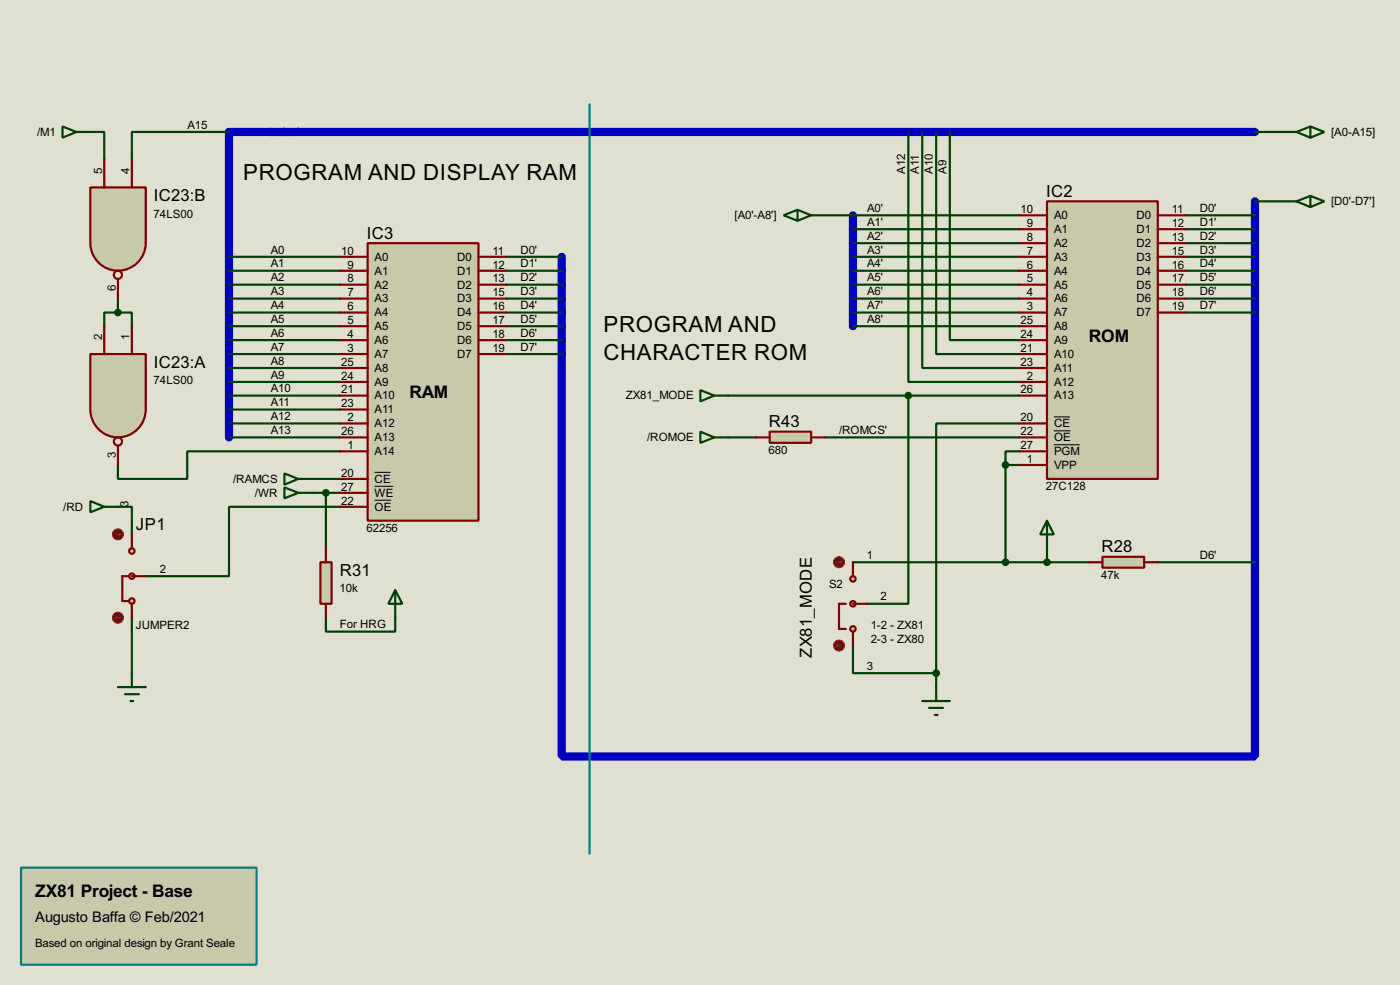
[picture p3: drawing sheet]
<svg xmlns="http://www.w3.org/2000/svg" width="256mm" height="180mm" viewBox="0 0 256 180" stroke-linecap="round" stroke-linejoin="round" font-family="sans-serif">
<path d="M0 0h256.5v180.3h-256.5z" fill="#e0e0d0"/>
<path d="M156.3 39.4v20.3M229.9 36.9v101.6h-127v-91.5M229.9 24.2h-187.9v55.9" fill="none" stroke="#0000c0" stroke-width="1.5"/>
<g fill="none" stroke="#004000" stroke-width=".4">
<path d="M16.6 24.2h2.5v5.1M42 24.2h-17.8v5.1M148.6 39.4h38.1M166.4 24.2v45.7h20.3M169 24.2v43.2h17.7M171.5 24.2v40.6h15.2M174 24.2v38.1h12.7M217.2 39.4h12.7M229.9 36.9h7.6M229.9 24.2h7.6M21.6 57.2h2.6v2.5M21.6 57.2h-2.5v2.5"/>
<path d="M21.6 54.7v2.5M42 47h20.3M42 49.6h20.3M42 52.1h20.3M42 54.7h20.3M42 57.2h20.3M42 59.7h20.3M92.8 47h10.1M92.8 49.6h10.1M92.8 52.1h10.1M92.8 54.7h10.1M92.8 57.2h10.1"/>
<path d="M92.8 59.7h10.1M156.3 47h30.4M156.3 49.6h30.4M156.3 52.1h30.4M156.3 54.7h30.4M156.3 57.2h30.4M156.3 59.7h30.4M156.3 44.5h30.4M156.3 42h30.4M217.2 47h12.7M217.2 49.6h12.7M217.2 52.1h12.7"/>
<path d="M217.2 54.7h12.7M217.2 57.2h12.7M217.2 44.5h12.7M217.2 42h12.7M42 62.3h20.3M42 64.8h20.3M42 67.4h20.3M42 69.9h20.3M42 72.4h20.3M42 75h20.3M42 77.5h20.3M92.8 62.3h10.1"/>
<path d="M92.8 64.8h10.1M133.4 72.4h53.3M166.4 72.4v38.1h-7.6M186.7 77.5h-15.2v45.7M21.6 92.8h2.6v5M42 80.1h20.3M57.2 87.7h5.1M57.2 90.2h5.1M59.7 90.2v10.2M62.3 92.8h-20.3v12.7h-15.3M62.3 82.6h-28v5.1h-12.7v-2.6M133.4 80.1h5.1"/>
<path d="M151.2 80.1h35.5M184.2 85.1h2.5M184.2 85.1v17.8M186.7 82.6h-2.5v2.5M24.2 113.1v10.1M59.7 113.1v2.5h12.7v-2.5M156.3 118.2v5h15.2M156.3 102.9h43.1M191.8 100.4v2.5M212.1 102.9h17.8M171.5 123.2v2.6"/>
</g>
<path d="M67.4 44.5h20.3v50.8h-20.3z" fill="#c8c8aa" stroke="#800000" stroke-width=".4"/>
<g fill="none" stroke="#800000" stroke-width=".4">
<path d="M62.3 47h5.1M62.3 49.6h5.1M62.3 52.1h5.1M62.3 54.7h5.1M62.3 57.2h5.1M62.3 59.7h5.1M87.7 47h5.1M87.7 49.6h5.1M87.7 52.1h5.1M87.7 54.7h5.1M87.7 57.2h5.1M87.7 59.7h5.1"/>
<path d="M62.3 62.3h5.1M62.3 64.8h5.1M62.3 67.4h5.1M62.3 69.9h5.1M62.3 72.4h5.1M62.3 75h5.1M62.3 77.5h5.1M87.7 62.3h5.1M87.7 64.8h5.1M62.3 87.7h5.1M62.3 90.2h5.1M62.3 92.8h5.1"/>
<path d="M62.3 80.1h5.1M62.3 82.6h5.1M23.7 105.5h-1.3v4.5h1.3"/>
</g>
<path d="M68.6 86.5h3M68.6 89h3.5M68.6 91.6h3.1" fill="none" stroke="#000" stroke-width=".18"/>
<g fill="#c8c8aa" stroke="#800000" stroke-width=".4">
<circle cx="24.1" cy="110" r=".5"/>
<circle cx="24.1" cy="100.9" r=".5"/>
<circle cx="24.1" cy="105.5" r=".5"/>
</g>
<path d="M24.2 97.8v2.6M24.2 110.5v2.6M24.2 105.5h2.5" fill="none" stroke="#800000" stroke-width=".4"/>
<circle cx="21.6" cy="113.1" r="1" fill="#400000" stroke="#f00" stroke-width=".2"/>
<path d="M21.1 113.1l.3 .2M21.1 113.1h1.1M21.4 112.8l-.3 .3" fill="none" stroke="#f00" stroke-width=".2"/>
<circle cx="21.6" cy="97.8" r="1" fill="#400000" stroke="#f00" stroke-width=".2"/>
<path d="M21.1 97.8h1.1M21.9 97.6l.3 .2M22.2 97.8l-.3 .3" fill="none" stroke="#f00" stroke-width=".2"/>
<path d="M52.1 86.7l2.6 1-2.6 1zM52.1 89.2l2.6 1-2.6 1zM54.7 87.7h2.5M54.7 90.2h2.5" fill="none" stroke="#004000" stroke-width=".4"/>
<path d="M58.7 102.9h2.1v7.6h-2.1z" fill="#c8c8aa" stroke="#800000" stroke-width=".4"/>
<path d="M59.7 100.4v2.5M59.7 110.5v2.6" fill="none" stroke="#800000" stroke-width=".4"/>
<circle cx="59.7" cy="90.2" r=".5" fill="#004000" stroke="#004000" stroke-width=".4"/>
<path d="M16.6 91.7l2.5 1.1-2.5 1zM19.1 92.8h2.5M72.4 108l1.3 2.5h-2.5zM72.4 108v5.1" fill="none" stroke="#004000" stroke-width=".4"/>
<path d="M16.6 64.8h10.1v10.2a5.1 5.1 0 0 1-5.1 5.1 5.1 5.1 0 0 1-5-5.1z" fill-rule="evenodd" fill="#c8c8aa" stroke="#800000" stroke-width=".4"/>
<g fill="none" stroke="#800000" stroke-width=".4">
<path d="M19.1 59.7v5.1M24.2 59.7v5.1M21.6 81.6v3.5"/>
<circle cx="21.6" cy="80.8" r=".75"/>
</g>
<path d="M16.6 34.3h10.1v10.2a5.1 5.1 0 0 1-5.1 5.1 5.1 5.1 0 0 1-5-5.1z" fill-rule="evenodd" fill="#c8c8aa" stroke="#800000" stroke-width=".4"/>
<g fill="none" stroke="#800000" stroke-width=".4">
<path d="M19.1 29.3v5M24.2 29.3v5M21.6 51.1v3.6"/>
<circle cx="21.6" cy="50.3" r=".75"/>
</g>
<circle cx="21.6" cy="57.2" r=".5" fill="#004000" stroke="#004000" stroke-width=".4"/>
<path d="M11.5 23.2l2.5 1-2.5 1zM14 24.2h2.6M21.6 125.8h5.1M22.9 127.1h2.6M23.9 128.3h.5M24.2 123.2v2.6" fill="none" stroke="#004000" stroke-width=".4"/>
<path d="M191.8 36.9h20.3v50.8h-20.3z" fill="#c8c8aa" stroke="#800000" stroke-width=".4"/>
<g fill="none" stroke="#800000" stroke-width=".4">
<path d="M186.7 39.4h5.1M212.1 39.4h5.1M186.7 42h5.1M186.7 44.5h5.1M186.7 47h5.1M186.7 49.6h5.1M186.7 52.1h5.1M186.7 54.7h5.1M186.7 57.2h5.1M186.7 59.7h5.1M212.1 42h5.1M212.1 44.5h5.1"/>
<path d="M212.1 47h5.1M212.1 49.6h5.1M212.1 52.1h5.1M212.1 54.7h5.1M212.1 57.2h5.1M186.7 62.3h5.1M186.7 64.8h5.1M186.7 67.4h5.1M186.7 69.9h5.1M186.7 72.4h5.1M186.7 77.5h5.1M186.7 80.1h5.1"/>
<path d="M186.7 82.6h5.1M186.7 85.1h5.1"/>
</g>
<path d="M193.1 76.3h2.9M193.1 78.9h3M193.1 81.4h4.7" fill="none" stroke="#000" stroke-width=".18"/>
<path d="M191.8 95.3l1.3 2.5h-2.5zM191.8 95.3v5.1" fill="none" stroke="#004000" stroke-width=".4"/>
<circle cx="184.2" cy="85.1" r=".5" fill="#004000" stroke="#004000" stroke-width=".4"/>
<path d="M141 79h7.6v2.1h-7.6z" fill="#c8c8aa" stroke="#800000" stroke-width=".4"/>
<path d="M138.5 80.1h2.5M148.6 80.1h2.6M155 110.5h-1.3v4.6h1.3" fill="none" stroke="#800000" stroke-width=".4"/>
<g fill="#c8c8aa" stroke="#800000" stroke-width=".4">
<circle cx="156.2" cy="115.1" r=".5"/>
<circle cx="156.2" cy="106" r=".5"/>
<circle cx="156.2" cy="110.5" r=".5"/>
</g>
<path d="M156.3 102.9v2.6M156.3 115.6v2.6M156.3 110.5h2.5" fill="none" stroke="#800000" stroke-width=".4"/>
<circle cx="153.7" cy="118.2" r="1" fill="#400000" stroke="#f00" stroke-width=".2"/>
<path d="M153.2 118.2l.3 .2M153.2 118.2h1M153.5 117.9l-.3 .3" fill="none" stroke="#f00" stroke-width=".2"/>
<circle cx="153.7" cy="102.9" r="1" fill="#400000" stroke="#f00" stroke-width=".2"/>
<path d="M153.2 102.9h1M154 102.7l.2 .2M154.2 102.9l-.2 .3" fill="none" stroke="#f00" stroke-width=".2"/>
<path d="M169 128.3h5M170.2 129.6h2.6M171.3 130.9h.5M171.5 125.8v2.5" fill="none" stroke="#004000" stroke-width=".4"/>
<g fill="#004000" stroke="#004000" stroke-width=".4">
<circle cx="171.5" cy="123.2" r=".5"/>
<circle cx="184.2" cy="102.9" r=".5"/>
</g>
<path d="M202 101.9h7.6v2h-7.6z" fill="#c8c8aa" stroke="#800000" stroke-width=".4"/>
<path d="M199.4 102.9h2.6M209.6 102.9h2.5" fill="none" stroke="#800000" stroke-width=".4"/>
<circle cx="191.8" cy="102.9" r=".5" fill="#004000" stroke="#004000" stroke-width=".4"/>
<path d="M143.6 39.4l2.5-1v2zM146.1 38.4l2.5 1-2.5 1M240.1 35.9l2.5 1-2.5 1zM240.1 23.2l2.5 1-2.5 1zM240.1 35.9l-2.6 1 2.6 1M240.1 23.2l-2.6 1 2.6 1" fill="none" stroke="#004000" stroke-width=".4"/>
<path d="M108 19.1v137.2" fill="none" stroke="#008080" stroke-width=".4"/>
<path d="M3.9 158.8h43.1v17.8h-43.1z" fill-rule="evenodd" fill="#c8c8aa" stroke="#008080" stroke-width=".4"/>
<path d="M128.3 71.4l2.6 1-2.6 1.1zM128.3 79l2.6 1.1-2.6 1zM130.9 72.4h2.5M130.9 80.1h2.5" fill="none" stroke="#004000" stroke-width=".4"/>
<circle cx="166.4" cy="72.4" r=".5" fill="#004000" stroke="#004000" stroke-width=".4"/>
<g font-size="4.6">
<text x="44.6" y="32.9">PROGRAM AND DISPLAY RAM</text>
<text x="110.6" y="60.9">PROGRAM AND</text>
<text x="110.6" y="65.9">CHARACTER ROM</text>
</g>
<g font-size="3.6">
<text x="199.5" y="62.6">ROM</text>
<text x="75" y="72.8">RAM</text>
<text x="6.5" y="164.2">ZX81 Project - Base</text>
</g>
<g font-size="3.4">
<text x="28.2" y="36.9">IC23:B</text>
<text x="191.7" y="36">IC2</text>
<text x="67.2" y="43.7">IC3</text>
<text x="28.2" y="67.4">IC23:A</text>
<text x="140.9" y="78.2">R43</text>
<text x="24.9" y="97">JP1</text>
<text x="201.8" y="101.1">R28</text>
<text x="62.3" y="105.5">R31</text>
<text x="148.8" y="120.4" transform="rotate(-90 148.8 120.4)">ZX81_MODE</text>
</g>
<text font-size="3" x="6.4" y="168.8">Augusto Baffa © Feb/2021</text>
<g font-size="2.4">
<text x="34.3" y="23.6">A15</text>
<text x="6.8" y="24.9">/M1</text>
<text x="243.9" y="24.9">[A0-A15]</text>
<text x="18.7" y="31.8" transform="rotate(-90 18.7 31.8)">5</text>
<text x="23.8" y="31.8" transform="rotate(-90 23.8 31.8)">4</text>
<text x="165.8" y="31.8" transform="rotate(-90 165.8 31.8)">A12</text>
<text x="168.4" y="31.8" transform="rotate(-90 168.4 31.8)">A11</text>
<text x="170.9" y="31.8" transform="rotate(-90 170.9 31.8)">A10</text>
<text x="173.4" y="31.8" transform="rotate(-90 173.4 31.8)">A9</text>
<text x="28.2" y="39.9">74LS00</text>
<text x="134.6" y="40.1">[A0'-A8']</text>
<text x="158.8" y="38.8">A0'</text>
<text x="158.8" y="41.3">A1'</text>
<text x="187" y="39">10</text>
<text x="188.1" y="41.6">9</text>
<text x="193.1" y="40.1">A0</text>
<text x="208.2" y="40.1">D0</text>
<text x="214.7" y="39">11</text>
<text x="214.7" y="41.6">12</text>
<text x="219.8" y="41.3">D1'</text>
<text x="219.8" y="38.8">D0'</text>
<text x="243.9" y="37.6">[D0'-D7']</text>
<text x="49.6" y="46.4">A0</text>
<text x="62.5" y="46.6">10</text>
<text x="68.6" y="47.7">A0</text>
<text x="83.7" y="47.7">D0</text>
<text x="90.2" y="46.6">11</text>
<text x="95.3" y="46.4">D0'</text>
<text x="158.8" y="43.9">A2'</text>
<text x="158.8" y="46.4">A3'</text>
<text x="188.1" y="44.1">8</text>
<text x="188.1" y="46.6">7</text>
<text x="193.1" y="42.7">A1</text>
<text x="193.1" y="45.2">A2</text>
<text x="193.1" y="47.7">A3</text>
<text x="208.2" y="42.7">D1</text>
<text x="208.2" y="45.2">D2</text>
<text x="208.2" y="47.7">D3</text>
<text x="214.7" y="44.1">13</text>
<text x="214.7" y="46.6">15</text>
<text x="219.8" y="46.4">D3'</text>
<text x="219.8" y="43.9">D2'</text>
<text x="21.2" y="53.3" transform="rotate(-90 21.2 53.3)">6</text>
<text x="49.6" y="49">A1</text>
<text x="49.6" y="51.5">A2</text>
<text x="63.7" y="49.2">9</text>
<text x="63.7" y="51.7">8</text>
<text x="68.6" y="50.3">A1</text>
<text x="68.6" y="52.8">A2</text>
<text x="83.7" y="50.3">D1</text>
<text x="83.7" y="52.8">D2</text>
<text x="90.2" y="49.2">12</text>
<text x="90.2" y="51.7">13</text>
<text x="95.3" y="51.5">D2'</text>
<text x="95.3" y="49">D1'</text>
<text x="158.8" y="49">A4'</text>
<text x="158.8" y="51.5">A5'</text>
<text x="188.1" y="49.2">6</text>
<text x="188.1" y="51.7">5</text>
<text x="193.1" y="50.3">A4</text>
<text x="193.1" y="52.8">A5</text>
<text x="208.2" y="50.3">D4</text>
<text x="208.2" y="52.8">D5</text>
<text x="214.7" y="49.2">16</text>
<text x="214.7" y="51.7">17</text>
<text x="219.8" y="51.5">D5'</text>
<text x="219.8" y="49">D4'</text>
<text x="49.6" y="54">A3</text>
<text x="49.6" y="56.6">A4</text>
<text x="49.6" y="59.1">A5</text>
<text x="63.7" y="54.3">7</text>
<text x="63.7" y="56.8">6</text>
<text x="63.7" y="59.3">5</text>
<text x="68.6" y="55.4">A3</text>
<text x="68.6" y="57.9">A4</text>
<text x="83.7" y="55.4">D3</text>
<text x="83.7" y="57.9">D4</text>
<text x="90.2" y="54.3">15</text>
<text x="90.2" y="56.8">16</text>
<text x="90.2" y="59.3">17</text>
<text x="95.3" y="59.1">D5'</text>
<text x="95.3" y="56.6">D4'</text>
<text x="95.3" y="54">D3'</text>
<text x="158.8" y="56.6">A7'</text>
<text x="158.8" y="54">A6'</text>
<text x="158.8" y="59.1">A8'</text>
<text x="187" y="59.3">25</text>
<text x="188.1" y="54.3">4</text>
<text x="188.1" y="56.8">3</text>
<text x="193.1" y="55.4">A6</text>
<text x="193.1" y="57.9">A7</text>
<text x="208.2" y="55.4">D6</text>
<text x="208.2" y="57.9">D7</text>
<text x="214.7" y="54.3">18</text>
<text x="214.7" y="56.8">19</text>
<text x="219.8" y="56.6">D7'</text>
<text x="219.8" y="54">D6'</text>
<text x="18.7" y="62.3" transform="rotate(-90 18.7 62.3)">2</text>
<text x="23.7" y="62.3" transform="rotate(-90 23.7 62.3)">1</text>
<text x="49.6" y="61.7">A6</text>
<text x="49.6" y="64.2">A7</text>
<text x="63.7" y="61.9">4</text>
<text x="63.7" y="64.4">3</text>
<text x="68.6" y="60.4">A5</text>
<text x="68.6" y="63">A6</text>
<text x="68.6" y="65.5">A7</text>
<text x="83.7" y="60.4">D5</text>
<text x="83.7" y="63">D6</text>
<text x="83.7" y="65.5">D7</text>
<text x="90.2" y="61.9">18</text>
<text x="90.2" y="64.4">19</text>
<text x="95.3" y="64.2">D7'</text>
<text x="95.3" y="61.7">D6'</text>
<text x="187" y="61.9">24</text>
<text x="187" y="64.4">21</text>
<text x="193.1" y="60.4">A8</text>
<text x="193.1" y="63">A9</text>
<text x="193.1" y="65.5">A10</text>
<text x="28.2" y="70.3">74LS00</text>
<text x="49.6" y="66.7">A8</text>
<text x="49.6" y="69.3">A9</text>
<text x="49.6" y="71.8">A10</text>
<text x="62.5" y="67">25</text>
<text x="62.5" y="69.5">24</text>
<text x="62.5" y="72">21</text>
<text x="68.6" y="68.1">A8</text>
<text x="68.6" y="70.6">A9</text>
<text x="187" y="67">23</text>
<text x="187" y="72">26</text>
<text x="188.1" y="69.5">2</text>
<text x="193.1" y="68.1">A11</text>
<text x="193.1" y="70.6">A12</text>
<text x="49.6" y="74.4">A11</text>
<text x="49.6" y="76.9">A12</text>
<text x="62.5" y="74.6">23</text>
<text x="63.7" y="77.1">2</text>
<text x="68.6" y="73.1">A10</text>
<text x="68.6" y="75.7">A11</text>
<text x="114.6" y="73.1">ZX81_MODE</text>
<text x="187" y="77.1">20</text>
<text x="193.1" y="73.1">A13</text>
<text x="21.2" y="83.8" transform="rotate(-90 21.2 83.8)">3</text>
<text x="49.6" y="79.5">A13</text>
<text x="62.5" y="79.7">26</text>
<text x="63.7" y="82.2">1</text>
<text x="68.6" y="78.2">A12</text>
<text x="68.6" y="80.8">A13</text>
<text x="68.6" y="83.3">A14</text>
<text x="118.6" y="80.8">/ROMOE</text>
<text x="140.8" y="83.2">680</text>
<text x="153.7" y="79.5">/ROMCS'</text>
<text x="187" y="79.7">22</text>
<text x="187" y="82.2">27</text>
<text x="193.1" y="78.2">CE</text>
<text x="193.1" y="80.8">OE</text>
<text x="193.1" y="83.3">PGM</text>
<text x="42.7" y="88.4">/RAMCS</text>
<text x="62.5" y="87.3">20</text>
<text x="62.5" y="89.8">27</text>
<text x="68.6" y="88.4">CE</text>
<text x="188.1" y="84.7">1</text>
<text x="191.6" y="89.8">27C128</text>
<text x="193.1" y="85.8">VPP</text>
<text x="11.6" y="93.5">/RD</text>
<text x="23.5" y="92.8" transform="rotate(-90 23.5 92.8)">3</text>
<text x="46.7" y="90.9">/WR</text>
<text x="62.5" y="92.4">22</text>
<text x="68.6" y="90.9">WE</text>
<text x="68.6" y="93.5">OE</text>
<text x="67.2" y="97.4">62256</text>
<text x="29.3" y="104.9">2</text>
<text x="151.9" y="107.6">S2</text>
<text x="158.8" y="102.3">1</text>
<text x="201.8" y="106">47k</text>
<text x="219.8" y="102.3">D6'</text>
<text x="62.2" y="108.4">10k</text>
<text x="161.3" y="109.9">2</text>
<text x="24.9" y="115.2">JUMPER2</text>
<text x="62.3" y="115">For HRG</text>
<text x="159.5" y="115.2">1-2 - ZX81</text>
<text x="159.5" y="117.7">2-3 - ZX80</text>
<text x="158.8" y="122.6">3</text>
<text x="6.4" y="173.4">Based on original design by Grant Seale</text>
</g>
</svg>
